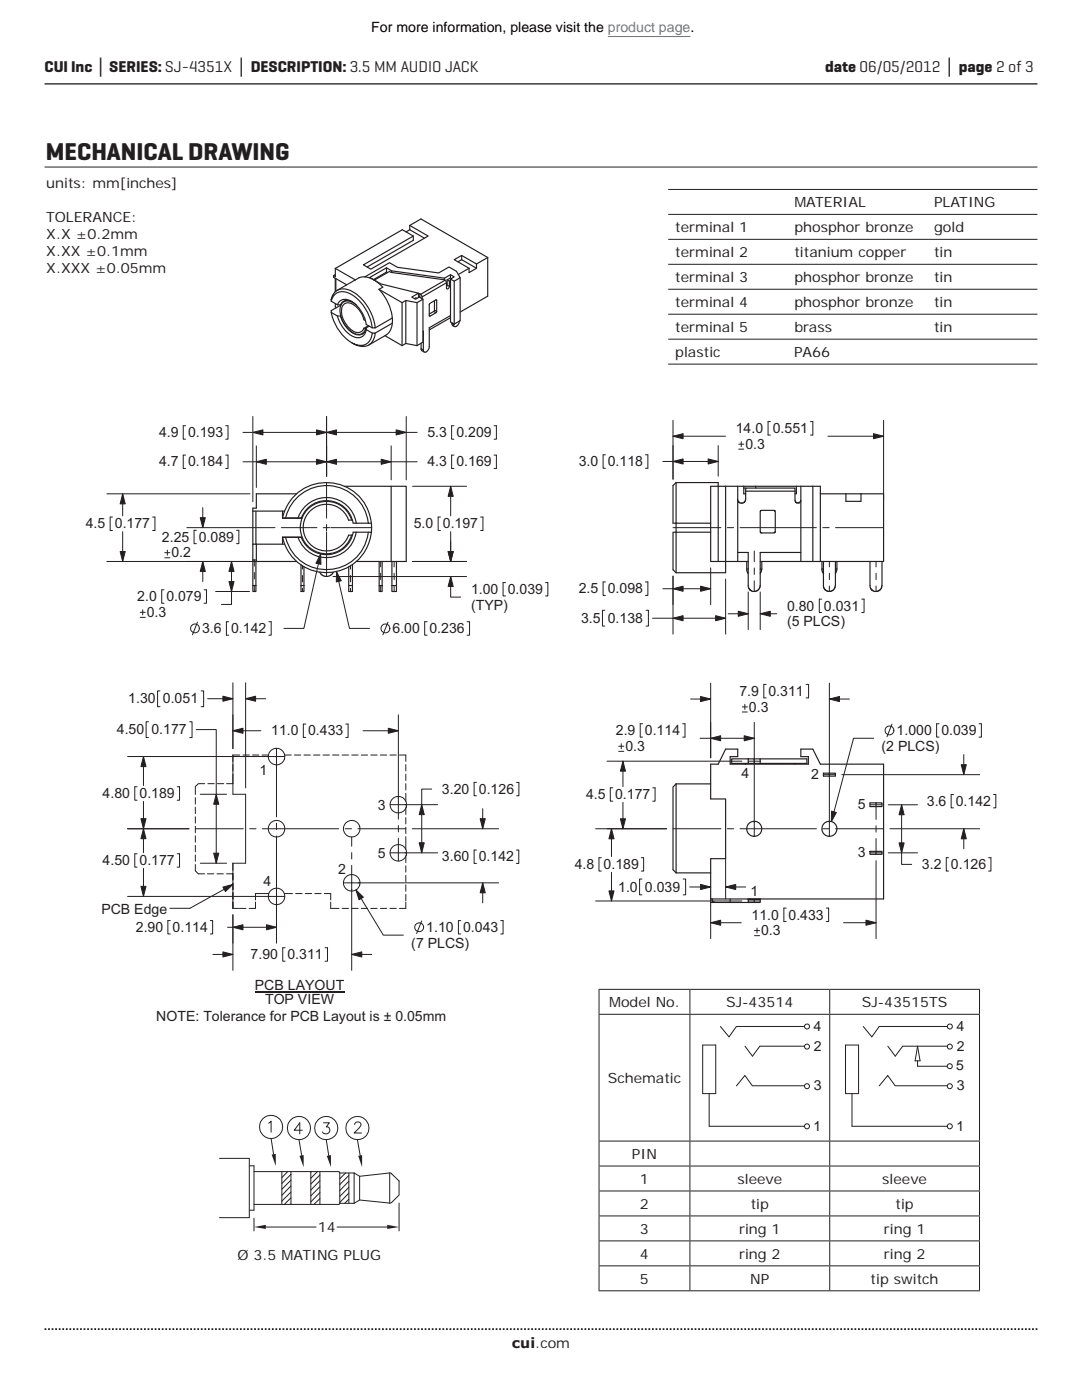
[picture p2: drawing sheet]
<svg xmlns="http://www.w3.org/2000/svg" width="216mm" height="279mm" viewBox="0 0 216 279" stroke-linecap="round" stroke-linejoin="round" font-family="sans-serif">
<path d="M8.9 265.3h198.1" fill="none" stroke="#231f20" stroke-width=".35" stroke-dasharray=".4 .4 .4 .4 .4 .4" stroke-dashoffset=".7" stroke-linecap="butt"/>
<path d="M8.9 16.7h198.1" fill="none" stroke="#231f20" stroke-width=".26"/>
<g fill="none" stroke="#231f20" stroke-width=".23">
<path d="M66.6 55v.3l2.6 1.5M66.7 58.5a3.1 3.1 0 0 1 4.2 0 10.1 10.1 0 0 1 4 6.9h-.6a9.1 9.1 0 0 0-4.8-7 2.29 2.29 0 0 0-3.4 1.7l.1-.7zM66.9 55.5v2.7M66.9 53.6l4 2.3M66.9 53.6v1.6l-.3-.2M66.9 54.8l-.3 .2M67 55.6v2.5M69 60l-.4 .2M70.9 55.9l-3.6 2M72.8 55.3a5.9 5.9 0 0 1 3.6 2l-.8 .4M72.8 55.3l-1 .1-.9 .5M72.8 55.3l4.9-2.9 1.6 .9 8.2 1.2 2.1-1.2 1.5 .8 .7 1.3-1.2 .7-.7-.4 .7-.4-.7-.5-1.2 .7-10.5-1.4-1.1-.6-3.3 1.9 .8 .4"/>
<path d="M74.6 55.9l1.4 .8 7.5 1.8-1.3 .8 .7 .4 .8-.4 .7 .4-1.2 .7-2.2-.4-.8 .4-4.6-2.7M74.7 55.9l3-1.7 .4 .2 10.7 1.5M75.6 57.7a10 10 0 0 1 2.7 5.8M77.1 54.3l-2.6 1.5M77.1 54.3l.2 .1M77.1 53.4v.9M78.2 54.1v.3M81 60v8.5l2.2 .5M81.8 45l3.6 2.1-11.4 6.6-1.5-.8 10-5.8-2.2-1.3-13.4 7.8M81.8 45.8l2.9 1.7M81.8 45l2.2-1.3 13.3 7.7M81.8 45.8l-.8 .5"/>
<path d="M81.8 45v.8M82.5 47.1v.9l-9.2 5.3M83.2 59.6l-.2-.1-.3 .1M83.5 58.5v.9M83.5 58.6l.3 .1M83.5 59.2l.3 .1M83.7 59.3h.1M83.8 58.7h.1M83.8 58.7v.6M83.9 58.7l.3 .6M84.2 59.3v.3M84.4 59.7v8.6l-1.2 .7"/>
<path d="M87 59.8l.1 .1M88.7 55.5v.4M88.8 55.9l-4.9 2.8M88.8 55.9l.3 .5M89.1 56.4v1.2a.37 .37 0 0 0 .5 0 .37 .37 0 0 0 .1-.5M89.1 56.4l-4.9 2.9M89.2 56.9l-.1 .3M89.2 55.8l.5 .3M89.2 56.9l.5 .2M89.2 55.8v1.1M89.7 56.1v1M89.9 55.7v8.6l.7 .4"/>
<path d="M89.9 56l-.2 .1M89.9 54.8v.7M90 55.6l-.2-.1-.6 .3M90.6 56.1v8.6M91.8 55.4v8.6l-1.2 .7M92.1 51.8l-.7 .4M92.1 51v.8M92.1 51.8l3 1.7M93.6 53.5v.9l1.5-.9M93.6 53.5l-2.2 1.3M95.1 52.7v.8M95.1 52.7l-3-1.7-1.5 .8 3 1.7"/>
<path d="M97.3 51.4l-2.2 1.3M97.3 51.4v7.7l-5.5 3.2M66.1 60.1l1.2 .7M66.1 62.4a9 9 0 0 0 4.6 6.3 2.38 2.38 0 0 0 3.6-2.2h.6a2.53 2.53 0 0 1-3.7 2.4l-1.1-.5M66.1 62.4l1.2 .7M66.9 60.6v.7l.2 .1M67.3 63.1h.6M67.3 63.1a5.8 5.8 0 0 0 4 4.3 1.64 1.64 0 0 0 1.8-1.6M67.3 60.8a1.77 1.77 0 0 1 3-.6 6.7 6.7 0 0 1 2.8 4.6l1.2 .6M67.9 63.1a5.3 5.3 0 0 0 3.5 3.7 1.48 1.48 0 0 0 1.7-1.4M68 63l-.1 .1M68 60.9l-1.9 1.1v.4"/>
<path d="M68.1 60.8h-.2M70.3 60.2a1.56 1.56 0 0 0-2.4 .6h-.6M71.1 60.9v-.1a1.9 1.9 0 0 0-2.9-.2 4.6 4.6 0 0 0 1.1 4.8 2.81 2.81 0 0 0 2.9 1.2l.5-.5 .2-.4M72.6 65.5l.3 .2M72.7 66.3l-.4 .3M72.9 64l-.3-.2a4.6 4.6 0 0 0-3.1-3.4 1.57 1.57 0 0 0-1.3 2.1 4.9 4.9 0 0 0 3 3.9 1.24 1.24 0 0 0 1.4-.9M73 65.6l-.1 .1M73.1 65.8l1.2 .7M73.1 65.4v.4M73.5 65l-.9 .5M73.7 65.1l-.6 .3M76.8 67l3.4 2"/>
<path d="M78.3 63.5l-3.4 1.9M78.3 63.5v1M78.3 64.5l-.2 .9a2.54 2.54 0 0 1-1.1 1.5l-3.4 2M78.3 64.5l-3.4 2M80.2 60.4v8.6M81 68.5l-.8 .5M83.2 60.4v8.6M84 69.6l.1 .3 .5 .4M84 69.6l.5 .3M84 68.5v1.1M84.4 66.1l.1 3.8M85.7 63l.1 .1"/>
<path d="M85.8 60.5l1.3-.6v2.4l-1.4 .8v-2.3zM86.5 62.2l.5 .2M86.5 62.2l-.8 .5M86.7 61.9l-.2 .3M86.7 61.9l.4 .3M86.7 60v1.9M89.9 63l-4.2 2.4v3.8a.95 .95 0 0 1-1.1 1.1l-.1-.4M89.9 63.4l-4.2 2.4M90.2 64.6l.3 .2M90.2 64.4v.2M90.2 64.6l.1 .3 .3 .3M90.5 64.6v.2"/>
<path d="M91.7 64.1h.1M91.7 64.1a.88 .88 0 0 1-1.1 1l-.1-.3M59.2 98.6h-8.1v2.8h-.6v15.5M68.8 97h9.3v15.1M78.1 97h3v15.1h-10M134.9 96.3l-.6 .6v7.5h7.5M134.9 96.3h8.4v15.8M134.9 96.3v9.9M144.8 97h2.4v15.1M144.8 97v17.3h-9.9M144.8 97h-3v15.1h7.5M147.2 97h16.5v15.1"/>
<path d="M148.4 97v1.6h.4M148.4 97.4h.4M148.8 98h9.8M148.8 98v1.6l-.2 .6-.4 .2h-.5l-.4-.3-.1-.5M148.8 98v-.6h9.8v.6M150.8 97v.4M158.6 98l.1 2.1 .3 .3h.4l.2-.2 .2-.4M158.9 97v1.6h-.3M159.8 97v15.1M162.2 97v15.1M163.7 98.6h12.6v13.5h-24.6M171.8 98.6v1.5h-3v-1.5"/>
<path d="M50.5 111.8h.6M50.5 108.6h.6M50.5 116.9h.6M50.5 116.9v1.1h.6v-1.1M50.5 102h6.3M51.1 108.6h5.7M51.1 102v6.6M51.1 108.6v3.5M56.4 102v1.4h3.9M57 103.4h2.5M59.2 112.1h-8.1v4.8M59.5 103.4a6 6 0 0 1 6.2-4.1 6 6 0 0 1 5.4 5.1"/>
<path d="M59.5 103.4h.6a5.4 5.4 0 0 1 5.6-3.5 5.4 5.4 0 0 1 4.8 4.5h3.6v1.8M60.1 116.9v1.1h.6v-1.1M60.1 116.9h.6M60.1 112.7v4.2M60.3 107.2h-3.9v1.4M60.7 113.1v3.8M63.8 114.2l.5 .6 .6 .2 1-.2 .6-.6M69.5 103.8a4.6 4.6 0 0 0-6.8-2.4 4.6 4.6 0 0 0-.8 7.2 4.6 4.6 0 0 0 7.2-.9l.5-.9h.6M69.6 103.8h.6a5.2 5.2 0 0 0-8.1-2.8 5.2 5.2 0 0 0 0 8.5 5.2 5.2 0 0 0 8.1-2.7M69.6 116.9h.7M69.6 113.1v3.8M69.6 116.9v1.1h.7v-1.1"/>
<path d="M70.3 112.7v4.2M71.1 106.2a6 6 0 0 1-5.4 5.1 6 6 0 0 1-6.2-4.1M73.5 104.4a8.4 8.4 0 0 0-7.8-7.5 8.4 8.4 0 0 0-8.7 6.5h-.6a9 9 0 0 1 9.3-7.1 9 9 0 0 1 8.4 8.1M73.5 106.2h-3a5.4 5.4 0 0 1-4.8 4.5 5.4 5.4 0 0 1-5.6-3.4h-3.7a9 9 0 0 0 9.3 7 9 9 0 0 0 8.4-8.1h-.6a8.4 8.4 0 0 1-7.8 7.5 8.4 8.4 0 0 1-8.7-6.4M75.7 112.1v4.8M76.3 112.1v4.8h-.6v1.1h.6v-1.1M78.2 116.9h.9M78.2 112.1v4.8M78.2 116.9v1.1h.9v-1.1M79.1 112.1v4.8M134.9 106.2h6.9M134.9 106.2v8.1"/>
<path d="M134.9 106.2h-.6v7.5l.6 .6M147.2 110.3h2.1v6.8l.4 .7 .6 .2 .8-.1 .3-.3 .3-.5v-6.8h8.1M149 113.6l.3 .8M149 112.1v1.5M149 113.6h.3M151.7 113.6h.3M152 113.6l-.3 .8M152 112.1v1.5M152 106.4h2.4l.3-.2v-4.1l-.2-.2h-2.6l-.2 .1v4.2l.3 .2M164 113.6l.3 .8M164 112.1v1.5M164 113.6h.3"/>
<path d="M164.3 112.1l.1 5.3 .5 .5 .8 .1 .7-.3 .3-.8M166.7 112.1v4.8M167 113.6l-.3 .8M167 112.1v1.5h-.3M173.6 112.1v5l.3 .5 .7 .4 .8-.1 .3-.3 .3-.5v-5M134.9 156.4h6.9M134.9 156.4v17.8M134.9 156.4l-.6 .7v16.5l.6 .6M144.8 149.5h2.4v1.5h-1.5v1.5h15.6v-1.5h-1.5v-1.5h2.4l1.5 3h12.6v26.9h-34.5v-8h3v-12h-3v-6.9h1.5zM148.8 152.4l-.1 .1M149.3 151.4h1.2v1h-1.2zM149.3 151.4h-3.3v1h3.3"/>
<path d="M150.5 151.4h1.2v1h-1.2M151.7 151.4h9.3v1h-9.3M158.6 152.4l-.1 .1M165.5 154.3h1.2v.6h-1.2M165.5 154.3v.6M165.5 154.3h-1.2v.6h1.2M134.9 174.2h6.9M141.8 179.4v.7h7.5M142.1 179.4l.1 .5 .5 .2M145.7 179.4v.7M149.3 179.5h1.2v.6h-1.2zM149.3 179.5v-.1h2.4v.1"/>
<path d="M150.5 179.5h1.2v.6h-1.2M173.6 169.9h1.2v.6h-1.2zM174.8 160.2h-1.2v.8h1.2M174.8 169.9h1.2v.6h-1.2M174.8 160.2h1.2v.8h-1.2M174.8 160.2v.8"/>
<circle cx="150.5" cy="165.4" r="1.5"/>
<circle cx="165.5" cy="165.4" r="1.5"/>
</g>
<g fill="none" stroke="#231f20" stroke-width=".2">
<path d="M31.9 137.9h-.5v3.1h.5M40.1 137.9h.5v3.1h-.5M41.4 139.4h5.1M46.5 136.3v13.1M49 136.3v20.9M49 139.4h4M25.5 151h28.4M27.4 157h-.5v2.7h.5M28.6 151v5.8M28.6 159.9v10.3M29.6 144h-.4v3.2h.4M35.4 157h.4v2.7h-.4"/>
<path d="M37.9 144h.4v3.2h-.4M39 159.2v1.3M39.1 145.6h4v26.7M40 158.5h5.2M40.8 156.4h-1.2l-.6 .6v1.6M41.5 156.4h1.2M43.4 156.4h1.3M45.2 156.4h1.3M46.5 145.8h5.6M47.8 150.7h-1.3v7.8h2.5v13.8h-2.5v9h1.2M48.5 150.7h1.3M50.4 150.7h1.3"/>
<path d="M52.3 150.7h1.3M55.2 152.6v10.4M56.8 150.7h1.3M58.7 150.7h1.3M60.7 150.7h1.2M61 144.5h-.5v2.7h.5M62.6 150.7h1.2M64.5 150.7h1.2M66.4 150.7h1.2M68.3 150.7h1.2M69 144.5h.5v2.7h-.5M70.2 150.7h1.2"/>
<path d="M72.1 150.7h1.3M72.4 145.8h7.1M74 150.7h1.3M75.9 150.7h1.3M77.8 150.7h1.3M79.5 142.7v16.6M79.7 150.7h1.3v1.3M81 152.6v1.3M81 154.5v1.3M81 156.4v1.3M81 158.3v1.6M86.1 157.5h-2v12.7"/>
<path d="M95.1 156.1h-.5v2.7h.5M103.1 156.1h.4v2.7h-.4M25.5 165.4h12.2M25.5 178.9h28.4M27.4 170.4h-.5v2.7h.5M28.6 173.3v5.6M35.4 170.4h.4v2.7h-.4M39 165.4h9.5M39 161.1v1.3M39 163v1.3M39 164.9v1.3M39 166.8v1.3"/>
<path d="M39 168.7v1.3M39 170.6v1.3M39 172.5v1.3l.6 .6h1.2M40 172.3h5.2M41.4 174.4h1.3M43.3 174.4h1.3M45.2 174.4h1.3M49.8 165.4h1.3M52.3 178.3h-1.3v1.3M52.4 165.4h15.2M52.4 178.3h1.2M55.2 164.3v1.3"/>
<path d="M55.2 166.8v10.4M56.7 178.3h1.7M59 178.3h1.3M60.9 178.3h1.3M62.8 178.3h1.3M64.7 178.3h1.3v1.3M68.9 165.4h1.2M70.2 177.5v16.2M70.2 167v1.9M70.2 170.2v1.2M70.2 172.7v1.8M71 177.6l5.5 9h4"/>
<path d="M71.4 165.4h9.6M71.4 176.2h28.1M79.5 162.2v1.3M79.5 164.8v1.2M79.5 167.3v1.2M80.8 170.2h6.5M80.8 160.6h6.5M81 161.3v1.2M81 163.2v1.2M81 165.1v1.2M81 167v2.5M81 170.9v1.2"/>
<path d="M81 172.8v1.3M81 174.7v1.3M81 176.6v1.3M81 178.5v1.3M82.2 165.4h17.3M95.1 169.7h-.5v2.6h.5M96.3 161.4v4M96.3 176.2v4M103 169.7h.5v2.6h-.5M34 183.7h-.5v2.7h.5M42 183.7h.4v2.7h-.4M42.5 190.5h4"/>
<path d="M45.4 185.1h9.8M46.5 182.6v11.1M47.8 181.3h1.3M51 180v1.3h-1.3M55.2 180.2v8M56.9 189.1h-.5v2.7h.5M64.9 189.1h.5v2.7h-.5M66 180v1.3h1.6M68.3 181.3h1.2M70.2 190.5h4M70.2 181.3h1.2M72.1 181.3h1.3"/>
<path d="M74 181.3h1.3M75.9 181.3h1.3M77.8 181.3h1.3M81 180v1.3h-1.3M84.1 183.8l-1 2.5M91.9 183.7h-.4v2.7h.4M99.9 183.7h.5v2.7h-.5"/>
<circle cx="55.2" cy="151" r="1.65"/>
<circle cx="55.2" cy="178.9" r="1.65"/>
<circle cx="55.2" cy="165.4" r="1.65"/>
<circle cx="70.2" cy="176.2" r="1.66"/>
<circle cx="70.2" cy="165.4" r="1.65"/>
<circle cx="79.5" cy="160.6" r="1.65"/>
<circle cx="79.5" cy="170.2" r="1.65"/>
<circle cx="83.6" cy="185.1" r=".89"/>
</g>
<path d="M42.6 170.3h1.1l-.6 2z" fill="#231f20"/>
<path d="M42.6 170.3h1.1l-.6 2z" fill="none" stroke="#231f20" stroke-width=".2"/>
<path d="M43.1 158.5l.6 2h-1.1z" fill="#231f20"/>
<path d="M43.1 158.5l.6 2h-1.1z" fill="none" stroke="#231f20" stroke-width=".2"/>
<path d="M44.5 138.9l2 .5-2 .6z" fill="#231f20"/>
<path d="M44.5 138.9l2 .5-2 .6z" fill="none" stroke="#231f20" stroke-width=".2"/>
<path d="M49 139.4l2-.5v1.1z" fill="#231f20"/>
<path d="M49 139.4l2-.5v1.1z" fill="none" stroke="#231f20" stroke-width=".2"/>
<path d="M53.2 184.6l2 .5-2 .5z" fill="#231f20"/>
<path d="M53.2 184.6l2 .5-2 .5z" fill="none" stroke="#231f20" stroke-width=".2"/>
<path d="M46.5 185.1l2-.5v1z" fill="#231f20"/>
<path d="M46.5 185.1l2-.5v1z" fill="none" stroke="#231f20" stroke-width=".2"/>
<path d="M70.2 190.5l2-.5v1z" fill="#231f20"/>
<path d="M70.2 190.5l2-.5v1z" fill="none" stroke="#231f20" stroke-width=".2"/>
<path d="M44.5 190l2 .5-2 .5z" fill="#231f20"/>
<path d="M44.5 190l2 .5-2 .5z" fill="none" stroke="#231f20" stroke-width=".2"/>
<path d="M77.5 145.3l2 .5-2 .5z" fill="#231f20"/>
<path d="M77.5 145.3l2 .5-2 .5z" fill="none" stroke="#231f20" stroke-width=".2"/>
<path d="M46.5 145.8l2-.5v1z" fill="#231f20"/>
<path d="M46.5 145.8l2-.5v1z" fill="none" stroke="#231f20" stroke-width=".2"/>
<path d="M83.6 168.2h1.1l-.6 2z" fill="#231f20"/>
<path d="M83.6 168.2h1.1l-.6 2z" fill="none" stroke="#231f20" stroke-width=".2"/>
<path d="M84.1 160.6l.6 2h-1.1z" fill="#231f20"/>
<path d="M84.1 160.6l.6 2h-1.1z" fill="none" stroke="#231f20" stroke-width=".2"/>
<path d="M96.3 176.2l.5 2h-1z" fill="#231f20"/>
<path d="M96.3 176.2l.5 2h-1z" fill="none" stroke="#231f20" stroke-width=".2"/>
<path d="M95.8 163.4h1l-.5 2z" fill="#231f20"/>
<path d="M95.8 163.4h1l-.5 2z" fill="none" stroke="#231f20" stroke-width=".2"/>
<path d="M28.6 151l.5 2h-1z" fill="#231f20"/>
<path d="M28.6 151l.5 2h-1z" fill="none" stroke="#231f20" stroke-width=".2"/>
<path d="M28.1 163.4h1l-.5 2z" fill="#231f20"/>
<path d="M28.1 163.4h1l-.5 2z" fill="none" stroke="#231f20" stroke-width=".2"/>
<path d="M28.1 176.9h1l-.5 2z" fill="#231f20"/>
<path d="M28.1 176.9h1l-.5 2z" fill="none" stroke="#231f20" stroke-width=".2"/>
<path d="M28.6 165.4l.5 2h-1z" fill="#231f20"/>
<path d="M28.6 165.4l.5 2h-1z" fill="none" stroke="#231f20" stroke-width=".2"/>
<path d="M71 177.6l1.5 1.4-.9 .6z" fill="#231f20"/>
<g fill="none" stroke="#231f20" stroke-width=".2">
<path d="M121.1 151.9h26.9M122.3 157.2h-.5v2.7h.5M124.3 151.9v5.1M130.2 157.2h.5v2.7h-.5M149.3 151.9h2.4M164.3 154.6h2.4M168 154.6h27.5M190.3 158.6h-.5v2.6h.5M192.3 150.6v4M198.2 158.6h.5v2.6h-.5M71 177.6l1.5 1.4-.9 .6zM118.8 165.4h14.2"/>
<path d="M118.8 179.8h29.2M120 171.2h-.5v2.6h.5M122 165.4v5.5M122 174.1v5.7M124.3 160.1v5.3M128 171.2h.4v2.6h-.4M134.3 165.4h9.6M144.8 171.4v8M145.1 165.4h1.3M147.7 165.4h15.2M149.3 179.8h2.4M150.5 163.9v3"/>
<path d="M164.2 165.4h1.2M165.5 163.9v3M166.7 165.4h9.6M173.6 170.2h2.4M173.6 160.6h2.4M174.8 161v2.5M174.8 164.8v1.3M174.8 167.3v2.6M177.3 170.2h5.8M177.3 160.6h5.8M177.6 165.4h17.9M179.9 160.6v11.9h2"/>
<path d="M189.3 171.2h-.5v2.6h.5M192.3 165.4v4M197.3 171.2h.4v2.6h-.4"/>
</g>
<path d="M179.9 160.6l.5 2h-1z" fill="#231f20"/>
<path d="M179.9 160.6l.5 2h-1z" fill="none" stroke="#231f20" stroke-width=".2"/>
<path d="M179.4 168.2h1l-.5 2z" fill="#231f20"/>
<path d="M179.4 168.2h1l-.5 2z" fill="none" stroke="#231f20" stroke-width=".2"/>
<path d="M192.3 165.4l.5 2h-1z" fill="#231f20"/>
<path d="M192.3 165.4l.5 2h-1z" fill="none" stroke="#231f20" stroke-width=".2"/>
<path d="M191.8 152.6h1l-.5 2z" fill="#231f20"/>
<path d="M191.8 152.6h1l-.5 2z" fill="none" stroke="#231f20" stroke-width=".2"/>
<path d="M123.8 163.4h1l-.5 2z" fill="#231f20"/>
<path d="M123.8 163.4h1l-.5 2z" fill="none" stroke="#231f20" stroke-width=".2"/>
<path d="M124.3 151.9l.5 2h-1z" fill="#231f20"/>
<path d="M124.3 151.9l.5 2h-1z" fill="none" stroke="#231f20" stroke-width=".2"/>
<path d="M122 165.4l.5 2h-1z" fill="#231f20"/>
<path d="M122 165.4l.5 2h-1z" fill="none" stroke="#231f20" stroke-width=".2"/>
<path d="M121.5 177.8h1l-.5 2z" fill="#231f20"/>
<g fill="none" stroke="#231f20" stroke-width=".2">
<path d="M37 85h-.4v2.7h.4M37 90.8h-.4v2.7h.4M45 85h.5v2.7h-.5M45 90.8h.5v2.7h-.5M48.5 86.3h34.7M48.5 92.2h34.7M50.5 83.1v17M51.1 89v8.3M65.2 83.1v11.9M65.2 96.3v7.1M78.1 89v6.8M81.1 83.1v12.7"/>
<path d="M90.6 90.8h-.5v2.7h.5M90.6 85h-.5v2.7h.5M98.6 90.8h.4v2.7h-.4M98.6 85h.4v2.7h-.4M32.9 111.3h1M32.9 110.3h1M33.4 109.8v1M37.3 105.3h17.6M37.3 112.1h12.5M39.2 105.8h-.5v2.7h.5M40.5 101.3v4M40.5 112.1v4"/>
<path d="M47.2 105.8h.5v2.7h-.5M50.7 111.7v1.3M50.7 114.3v1.2M50.7 116.8v1.2M56.1 105.3h7.1M60.4 112.9v.7M60.4 114.8v1.3M60.4 117.4v.6M64.5 105.3h1.3M65.2 104.7v1.2M65.2 106.2v8.9M66 105.3h8.2"/>
<path d="M66.4 115.1h26.7M69.9 112.9v.7M69.9 114.8v1.3M69.9 117.4v.6M76 112.1v1M76 114.4v1.3M76 116.9v1.1M78.6 112.1v1M78.6 114.4v1.3M78.6 116.9v1.1M82.3 112.1h10.8M89.9 115.1v4.1h2"/>
<path d="M89.9 108.1v4M100.9 116.3h-.5v2.6h.5M108.8 116.3h.5v2.6h-.5M134.3 105.3h9.6M145.1 105.3h1.3M147.7 105.3h15.2M150.5 110v2.1M150.5 113.4v1.2M150.5 115.9v2.1M164.2 105.3h1.2M165.5 112.1v1M165.5 114.4v1.3"/>
<path d="M165.5 116.9v1.1M166.7 105.3h9.6M174.8 112.1v1M174.8 114.4v1.3M174.8 116.9v1.1M121.5 177.8h1l-.5 2z"/>
</g>
<path d="M40.5 112.1l.5 1.9h-1z" fill="#231f20"/>
<path d="M40.5 112.1l.5 1.9h-1z" fill="none" stroke="#231f20" stroke-width=".2"/>
<path d="M40 103.3h1l-.5 2z" fill="#231f20"/>
<path d="M40 103.3h1l-.5 2z" fill="none" stroke="#231f20" stroke-width=".2"/>
<path d="M50.5 86.3l2-.5v1z" fill="#231f20"/>
<path d="M50.5 86.3l2-.5v1z" fill="none" stroke="#231f20" stroke-width=".2"/>
<path d="M63.2 85.8l2 .5-2 .5z" fill="#231f20"/>
<path d="M63.2 85.8l2 .5-2 .5z" fill="none" stroke="#231f20" stroke-width=".2"/>
<path d="M51.1 92.2l2-.5v1z" fill="#231f20"/>
<path d="M51.1 92.2l2-.5v1z" fill="none" stroke="#231f20" stroke-width=".2"/>
<path d="M63.2 91.7l2 .5-2 .5z" fill="#231f20"/>
<path d="M63.2 91.7l2 .5-2 .5z" fill="none" stroke="#231f20" stroke-width=".2"/>
<path d="M65.2 92.2l2-.5v1z" fill="#231f20"/>
<path d="M65.2 92.2l2-.5v1z" fill="none" stroke="#231f20" stroke-width=".2"/>
<path d="M76.1 91.7l2 .5-2 .5z" fill="#231f20"/>
<path d="M76.1 91.7l2 .5-2 .5z" fill="none" stroke="#231f20" stroke-width=".2"/>
<path d="M79 85.8l2.1 .5-2.1 .5z" fill="#231f20"/>
<path d="M79 85.8l2.1 .5-2.1 .5z" fill="none" stroke="#231f20" stroke-width=".2"/>
<path d="M65.2 86.3l2-.5v1z" fill="#231f20"/>
<path d="M65.2 86.3l2-.5v1z" fill="none" stroke="#231f20" stroke-width=".2"/>
<path d="M89.9 115.1l.5 2h-1z" fill="#231f20"/>
<path d="M89.9 115.1l.5 2h-1z" fill="none" stroke="#231f20" stroke-width=".2"/>
<path d="M89.4 110.1h1l-.5 2z" fill="#231f20"/>
<g fill="none" stroke="#231f20" stroke-width=".2">
<path d="M89.4 110.1h1l-.5 2zM137.8 139.5h4M141.8 136.3v14.9M152.9 136.6h-.5v2.7h.5M160.9 136.6h.4v2.7h-.4M165.5 139.5h4M165.5 136.3v27.8M123.5 149.9h1M123.5 148.9h1M124 148.4v1M128.2 144.4h-.4v2.7h.4M136.2 144.4h.5v2.7h-.5"/>
<path d="M139.7 147.3h10.8M148.1 142.1h1M148.1 141.1h1M148.6 140.6v1M150.5 144.2v19.9M174.3 147.3h-4l-4.4 16.7M178 144.5l-1 2.5M187.4 144.4h-.5v2.7h.5M195.4 144.4h.4v2.7h-.4M128.1 175.4h-.5v3.2h.5M136.3 175.4h.5v3.2h-.5M137.6 177h4.2"/>
<path d="M144.8 177h4M174.8 171.8v15.5M141.8 180.2v7.1M141.8 184.1h6.1M150.5 186.7h1.1M150.5 185.7h1.1M151.1 185.2v1M156.9 181.2h-.5v2.7h.5M164.9 181.2h.4v2.7h-.4M168.3 184.1h6.5"/>
<circle cx="177.5" cy="145.8" r=".88"/>
</g>
<path d="M144.8 177l2-.5v1z" fill="#231f20"/>
<path d="M144.8 177l2-.5v1z" fill="none" stroke="#231f20" stroke-width=".2"/>
<path d="M139.8 176.5l2 .5-2 .5z" fill="#231f20"/>
<path d="M139.8 176.5l2 .5-2 .5z" fill="none" stroke="#231f20" stroke-width=".2"/>
<path d="M172.8 183.6l2 .5-2 .6z" fill="#231f20"/>
<path d="M172.8 183.6l2 .5-2 .6z" fill="none" stroke="#231f20" stroke-width=".2"/>
<path d="M139.8 139l2 .5-2 .5z" fill="#231f20"/>
<path d="M139.8 139l2 .5-2 .5z" fill="none" stroke="#231f20" stroke-width=".2"/>
<path d="M148.5 146.8l2 .5-2 .5z" fill="#231f20"/>
<path d="M148.5 146.8l2 .5-2 .5z" fill="none" stroke="#231f20" stroke-width=".2"/>
<path d="M141.8 147.3l2-.5v1z" fill="#231f20"/>
<path d="M141.8 147.3l2-.5v1z" fill="none" stroke="#231f20" stroke-width=".2"/>
<path d="M165.5 139.5l2-.5v1z" fill="#231f20"/>
<path d="M165.5 139.5l2-.5v1z" fill="none" stroke="#231f20" stroke-width=".2"/>
<path d="M141.8 184.1l2-.5v1.1z" fill="#231f20"/>
<path d="M141.8 184.1l2-.5v1.1z" fill="none" stroke="#231f20" stroke-width=".2"/>
<path d="M165.9 161.9l1 .3-1 1.8z" fill="#231f20"/>
<g fill="none" stroke="#231f20" stroke-width=".2">
<path d="M120.8 90.8h-.5v2.7h.5M128.8 90.8h.5v2.7h-.5M132.3 92.1h11M134.3 83.9v11.7M134.3 87.1h10.5M143.3 88.9v6.1M147.4 89.6h1M147.4 88.6h1M147.9 88.1v1M153.7 84.1h-.4v2.7h.4M161.7 84.1h.5v2.7h-.5M165.2 87.1h11.1"/>
<path d="M176.3 83.9v15.9M120.8 116.1h-.5v2.7h.5M128.8 116.1h.5v2.7h-.5M132.3 117.5h9.5M134.3 115v11.6M141.8 113.3v7.4M144.8 115.6v11M149.3 118.1v7.6M151.7 118.1v7.6M163.9 119.6h-.4v2.6h.4M171.9 119.6h.5v2.6h-.5M120.7 121.8h-.5v3.1h.5"/>
<path d="M128.9 121.8h.5v3.1h-.5M130.2 123.4h14.6M145.3 122.5h4M151.7 122.5h3.3M165.9 161.9l1 .3-1 1.8z"/>
</g>
<path d="M134.3 92.1l2-.5v1z" fill="#231f20"/>
<path d="M134.3 92.1l2-.5v1z" fill="none" stroke="#231f20" stroke-width=".2"/>
<path d="M141.3 91.6l2 .5-2 .5z" fill="#231f20"/>
<path d="M141.3 91.6l2 .5-2 .5z" fill="none" stroke="#231f20" stroke-width=".2"/>
<path d="M142.8 122.9l2 .5-2 .5z" fill="#231f20"/>
<path d="M142.8 122.9l2 .5-2 .5z" fill="none" stroke="#231f20" stroke-width=".2"/>
<path d="M134.3 123.4l2-.5v1z" fill="#231f20"/>
<path d="M134.3 123.4l2-.5v1z" fill="none" stroke="#231f20" stroke-width=".2"/>
<path d="M151.7 122.5l2-.5v1z" fill="#231f20"/>
<path d="M151.7 122.5l2-.5v1z" fill="none" stroke="#231f20" stroke-width=".2"/>
<path d="M147.3 122l2 .5-2 .5z" fill="#231f20"/>
<path d="M147.3 122l2 .5-2 .5z" fill="none" stroke="#231f20" stroke-width=".2"/>
<path d="M174.3 86.5l2 .6-2 .5z" fill="#231f20"/>
<path d="M174.3 86.5l2 .6-2 .5z" fill="none" stroke="#231f20" stroke-width=".2"/>
<path d="M134.3 87.1l2-.6v1.1z" fill="#231f20"/>
<path d="M134.3 87.1l2-.6v1.1z" fill="none" stroke="#231f20" stroke-width=".2"/>
<path d="M134.3 117.5l2-.5v1z" fill="#231f20"/>
<path d="M134.3 117.5l2-.5v1z" fill="none" stroke="#231f20" stroke-width=".2"/>
<path d="M139.8 117l2 .5-2 .5z" fill="#231f20"/>
<g fill="none" stroke="#231f20" stroke-width=".2">
<path d="M21.3 98.6h28.6M24.5 98.6v4.4M82.3 97h10.8M89.9 97v6M21.3 112.1h29.7M22.4 103.2h-.4v2.7h.4M24.5 106.1v6M30.4 103.2h.5v2.7h-.5M32.7 117.7h-.4v2.7h.4M40.7 117.7h.5v2.7h-.5M43 118h6.8M46.2 112.1v8.5h-2"/>
<path d="M64 110.6l-3.4 14.8h-3.9M67.2 114.1l2.5 11.3h4M82.3 112.1h10.8M87.9 103.2h-.5v2.7h.5M89.9 106.1v6M95.9 103.2h.5v2.7h-.5M139.8 117l2 .5-2 .5zM28 123.2h1M28 122.2h1M28.5 121.7v1M39.4 124.2l-1 2.5M45.6 124.1h-.4v2.7h.4"/>
<path d="M53.6 124.1h.5v2.7h-.5M77.4 124.2l-1 2.5M85.2 124.1h-.5v2.7h.5M93.2 124.1h.5v2.7h-.5"/>
<circle cx="38.9" cy="125.4" r=".88"/>
<circle cx="76.9" cy="125.4" r=".89"/>
</g>
<path d="M64 110.6v2l-1-.2z" fill="#231f20"/>
<path d="M64 110.6v2l-1-.2z" fill="none" stroke="#231f20" stroke-width=".2"/>
<path d="M67.2 114.1l.9 1.8-1 .2z" fill="#231f20"/>
<path d="M67.2 114.1l.9 1.8-1 .2z" fill="none" stroke="#231f20" stroke-width=".2"/>
<path d="M89.9 97l.5 2.1h-1z" fill="#231f20"/>
<path d="M89.9 97l.5 2.1h-1z" fill="none" stroke="#231f20" stroke-width=".2"/>
<path d="M89.4 110.1h1l-.5 2z" fill="#231f20"/>
<path d="M89.4 110.1h1l-.5 2z" fill="none" stroke="#231f20" stroke-width=".2"/>
<path d="M24 110.1h1l-.5 2z" fill="#231f20"/>
<path d="M24 110.1h1l-.5 2z" fill="none" stroke="#231f20" stroke-width=".2"/>
<path d="M24.5 98.6l.5 2h-1z" fill="#231f20"/>
<path d="M24.5 98.6l.5 2h-1z" fill="none" stroke="#231f20" stroke-width=".2"/>
<path d="M46.2 112.1l.5 1.9h-1z" fill="#231f20"/>
<path d="M46.2 112.1l.5 1.9h-1z" fill="none" stroke="#231f20" stroke-width=".2"/>
<path d="M45.7 116.1h1l-.5 1.9z" fill="#231f20"/>
<path d="M45.7 116.1h1l-.5 1.9zM53.5 151h3.3M55.2 149.3v3.3M79.5 158.9v3.3M46.5 176.5l-8.6 4.8h-4M55.2 177.2v3.3M56.8 178.9h-3.3M68.5 176.2h3.3M70.2 174.5v3.3M77.8 160.6h3.3M77.8 170.2h3.3M79.5 168.5v3.3" fill="none" stroke="#231f20" stroke-width=".2"/>
<path d="M50.9 198.1h17.8" fill="none" stroke="#231f20" stroke-width=".21"/>
<path d="M44.5 177l2-.5-1.5 1.4z" fill="#231f20"/>
<g fill="none" stroke="#231f20" stroke-width=".2">
<path d="M8.9 33.3h198.1M133.3 37.8h73.7M133.3 42.8h73.7M133.3 47.8h73.7M133.3 52.7h73.7M133.3 57.7h73.7M133.3 62.7h73.7M133.3 67.7h73.7M133.3 72.7h73.7M44.5 177l2-.5-1.5 1.4zM119.4 197.4h76.1M119.5 197.5v4.8"/>
<path d="M137.7 197.5v4.8M165.6 197.5v4.8M195.5 197.5v4.8M119.4 202.4h76.1M119.5 202.5v25.1M137.7 202.5v25.1M165.6 202.5v25.1M195.5 202.5v25.1M60.3 225.6h-1.6l1.1-1.5v2.2M119.4 227.7h76.1M119.4 232.7h76.1M119.4 237.7h76.1"/>
<path d="M119.5 227.8v4.8M119.5 232.8v4.8M119.5 237.8v4.8M137.7 227.8v4.8M137.7 232.8v4.8M137.7 237.8v4.8M165.6 227.8v4.8M165.6 232.8v4.8M165.6 237.8v4.8M195.5 227.8v4.8M195.5 232.8v4.8M195.5 237.8v4.8"/>
<path d="M119.4 257.6h76.1M119.4 242.7h76.1M119.4 247.6h76.1M119.4 252.6h76.1M119.5 242.8v4.8M119.5 247.7v4.8M119.5 252.7v4.8M137.7 242.8v4.8M137.7 247.7v4.8M137.7 252.7v4.8M165.6 242.8v4.8M165.6 247.7v4.8"/>
<path d="M165.6 252.7v4.8M195.5 242.8v4.8M195.5 247.7v4.8M195.5 252.7v4.8"/>
<circle cx="59.6" cy="225.1" r="2.32"/>
<circle cx="71.3" cy="225.1" r="2.31"/>
</g>
<path d="M54.2 230.4l.8-.1v2.4z" fill="#231f20"/>
<g fill="none" stroke="#231f20" stroke-width=".2">
<path d="M53.6 224.1l.5-.4v2.2M54.1 227.2l.5 3.2"/>
<circle cx="54.1" cy="224.9" r="2.31"/>
</g>
<path d="M59.8 230.7l.8-.2v2.4z" fill="#231f20"/>
<path d="M59.7 227.4l.5 3.2" fill="none" stroke="#231f20" stroke-width=".2"/>
<path d="M65.2 230.7l.8-.2v2.4z" fill="#231f20"/>
<g fill="none" stroke="#231f20" stroke-width=".2">
<path d="M64.6 224.1h1.1l-.6 .8a.74 .74 0 0 1 .7 1 .74 .74 0 0 1-1.2 .3l-.3-.3M65.1 227.4l.5 3.2"/>
<circle cx="65.1" cy="225.1" r="2.32"/>
</g>
<path d="M71.5 230.7l.8-.2v2.4z" fill="#231f20"/>
<path d="M70.8 224.4a.66 .66 0 0 1 .6-.5 .66 .66 0 0 1 .6 .4l-.3 .8-1 1h1.4M71.3 227.4l.6 3.2M50.7 243.1v2.6M53 244.9h10.1M67.2 244.9h10.1M79.6 240.1v5.6" fill="none" stroke="#231f20" stroke-width=".2"/>
<g fill="#231f20">
<path d="M50.7 244.9l2.3-.5v.9z"/>
<path d="M77.3 244.4l2.3 .5-2.3 .4z"/>
</g>
<g fill="none" stroke="#231f20" stroke-width=".2">
<path d="M140.2 208.6h2.6v9.7h-2.6zM141.5 218.3v6.5h19M143.7 204.9l1.8 2 1.4-2h13.6M148.7 208.8l1.4 2 1.5-2h8.9M160.5 216.7h-10.4l-1.5-2.1-1.7 2.1M168.7 208.6h2.6v9.7h-2.6zM170 218.3v6.5h19M172.2 204.9l1.8 2 1.4-2h13.6M177.2 208.8l1.4 2 1.5-2h8.9M183.1 208.8l.5 2.9h-1zM183.1 211.7v1.1h5.9M189 216.7h-10.4l-1.5-2.1-1.7 2.1"/>
<path d="M43.8 231.2h5.9v11.8h-5.9M49.7 232.7h1v8.8h-1M50.7 233.8h16.8l.2 .1 .1 .2h2.9M56.2 233.8v6.6M57.4 233.8l-1.2 1.2M58.1 234.4l-1.9 1.8M58.1 235.5l-1.9 1.8M58.1 236.7l-1.9 1.9M58.1 237.9l-1.9 1.8M58.1 239l-1.4 1.4M58.1 233.8v6.6M62 233.8v6.6"/>
<path d="M62.1 233.8l-.1 .1M63.3 233.8l-1.3 1.3M63.8 233.8v6.6M63.8 234.5l-1.8 1.8M63.8 235.6l-1.8 1.9M63.8 236.8l-1.8 1.9M63.8 238l-1.8 1.9M63.8 239.2l-1.2 1.2M67.8 234.1v6M69 234.1l-1.2 1.2M69.6 234.1v6M69.6 239.3l-.8 .8"/>
<path d="M69.6 238.1l-1.8 1.9M69.6 237l-1.8 1.8M69.6 235.7l-1.8 1.9M69.6 234.6l-1.8 1.8M70.7 234.1v6M70.7 234.1l1.1 .7 6.2-.7 1.6 1.6v2.8l-1.6 1.6-6.2-.6-1.1 .6M71.8 234.8v4.7M77.8 234.1v6M58.1 240.3l-.2 .1M67.8 240.1h2.9M67.8 240.1l-.3 .3h-16.8"/>
<circle cx="161" cy="216.8" r=".51"/>
<circle cx="161" cy="208.9" r=".5"/>
<circle cx="161" cy="204.9" r=".5"/>
<circle cx="189.5" cy="212.8" r=".5"/>
<circle cx="189.5" cy="216.8" r=".51"/>
<circle cx="189.5" cy="208.9" r=".5"/>
<circle cx="189.5" cy="204.9" r=".5"/>
<circle cx="161" cy="224.8" r=".51"/>
<circle cx="189.5" cy="224.8" r=".51"/>
</g>
<path d="M121.3 7.3h16.5" fill="none" stroke="#4582a4" stroke-width=".2"/>
<text font-size="4.9" fill="#231f20" x="9.1" y="31.9">MECHANICAL DRAWING</text>
<g font-size="3.2" fill="#231f20">
<text x="8.9" y="14.3">CUI Inc │ SERIES: SJ-4351X │ DESCRIPTION: 3.5 MM AUDIO JACK</text>
<text x="164.6" y="14.3">date 06/05/2012 │ page 2 of 3</text>
</g>
<text font-size="2.8" x="74.1" y="6.4">For more information, please visit the product page.</text>
<g font-size="2.8" fill="#231f20">
<text x="9.2" y="37.5">units: mm[inches]</text>
<text x="158.5" y="41.4">MATERIAL</text>
<text x="186.4" y="41.4">PLATING</text>
<text x="9.2" y="44.2">TOLERANCE:</text>
<text x="9.2" y="47.6">X.X ±0.2mm</text>
<text x="134.7" y="46.4">terminal 1</text>
<text x="158.5" y="46.4">phosphor bronze</text>
<text x="186.4" y="46.4">gold</text>
<text x="9.2" y="51">X.XX ±0.1mm</text>
<text x="134.7" y="51.3">terminal 2</text>
<text x="158.5" y="51.3">titanium copper</text>
<text x="186.4" y="51.3">tin</text>
<text x="9.2" y="54.4">X.XXX ±0.05mm</text>
<text x="134.7" y="56.3">terminal 3</text>
<text x="158.5" y="56.3">phosphor bronze</text>
<text x="186.4" y="56.3">tin</text>
<text x="134.7" y="61.3">terminal 4</text>
<text x="158.5" y="61.3">phosphor bronze</text>
<text x="186.4" y="61.3">tin</text>
<text x="134.7" y="66.3">terminal 5</text>
<text x="134.7" y="71.3">plastic</text>
<text x="158.5" y="71.3">PA66</text>
<text x="158.5" y="66.3">brass</text>
<text x="186.4" y="66.3">tin</text>
<text x="31.7" y="87.2">4.9 0.193</text>
<text x="85.3" y="87.2">5.3</text>
<text x="91.1" y="87.2">0.209</text>
<text x="146.8" y="86.4">14.0</text>
<text x="148.7" y="89.6">0.3</text>
<text x="154.2" y="86.4">0.551</text>
<text x="31.7" y="93.1">4.7 0.184</text>
<text x="85.3" y="93.1">4.3</text>
<text x="91.1" y="93.1">0.169</text>
<text x="115.5" y="93">3.0</text>
<text x="121.3" y="93">0.118</text>
<text x="17.1" y="105.5">4.5</text>
<text x="22.9" y="105.5">0.177</text>
<text x="82.6" y="105.5">5.0</text>
<text x="88.4" y="105.5">0.197</text>
<text x="32.3" y="108.1">2.25 0.089</text>
<text x="34.2" y="111.3">0.2</text>
<text x="27.4" y="120">2.0 0.079</text>
<text x="94" y="118.5">1.00 0.039</text>
<text x="115.5" y="118.4">2.5 0.098</text>
<text x="29.3" y="123.1">0.3</text>
<text x="94" y="121.7">(TYP)</text>
<text x="115.9" y="124.3">3.5</text>
<text x="121.3" y="124.3">0.138</text>
<text x="157" y="125">(5 PLCS)</text>
<text x="157" y="121.9">0.80</text>
<text x="164.4" y="121.9">0.031</text>
<text x="40.3" y="126.4">3.6 0.142</text>
<text x="78.3" y="126.4">6.00 0.236</text>
<text x="25.6" y="140.4">1.30</text>
<text x="32.5" y="140.4">0.051</text>
<text x="147.5" y="138.9">7.9 0.311</text>
<text x="149.4" y="142">0.3</text>
<text x="23.3" y="146.6">4.50</text>
<text x="30.2" y="146.6">0.177</text>
<text x="54.1" y="146.8">11.0 0.433</text>
<text x="122.9" y="146.7">2.9 0.114</text>
<text x="124.8" y="149.9">0.3</text>
<text x="175.9" y="149.9">(2 PLCS)</text>
<text x="178.9" y="146.7">1.000 0.039</text>
<text x="51.8" y="154.6">1</text>
<text x="147.9" y="155.2">4</text>
<text x="161.9" y="155.5">2</text>
<text x="20.5" y="159.3">4.80 0.189</text>
<text x="75.4" y="161.7">3</text>
<text x="88.2" y="158.4">3.20 0.126</text>
<text x="117" y="159.5">4.5 0.177</text>
<text x="171.2" y="161.5">5</text>
<text x="184.9" y="160.8">3.6 0.142</text>
<text x="20.5" y="172.7">4.50 0.177</text>
<text x="75.4" y="171.3">5</text>
<text x="88.2" y="171.9">3.60 0.142</text>
<text x="114.7" y="173.5">4.8 0.189</text>
<text x="171.2" y="171.1">3</text>
<text x="184" y="173.5">3.2 0.126</text>
<text x="52.6" y="176.9">4</text>
<text x="67.4" y="174.4">2</text>
<text x="123.3" y="177.9">1.0</text>
<text x="128.7" y="177.9">0.039</text>
<text x="149.8" y="178.8">1</text>
<text x="20.2" y="182.4">PCB Edge</text>
<text x="85.1" y="186">1.10 0.043</text>
<text x="150" y="183.5">11.0 0.433</text>
<text x="27.1" y="186">2.90 0.114</text>
<text x="50" y="191.4">7.90 0.311</text>
<text x="82.1" y="189.1">(7 PLCS)</text>
<text x="151.9" y="186.7">0.3</text>
<text x="50.9" y="197.7">PCB LAYOUT</text>
<text x="31.2" y="203.8">NOTE: Tolerance for PCB Layout is ± 0.05mm</text>
<text x="52.9" y="200.5">TOP VIEW</text>
<text x="121.5" y="201">Model No.</text>
<text x="144.9" y="201">SJ-43514</text>
<text x="172" y="201">SJ-43515TS</text>
<text x="162.4" y="205.7">4</text>
<text x="162.4" y="209.7">2</text>
<text x="190.9" y="205.7">4</text>
<text x="190.9" y="209.7">2</text>
<text x="190.8" y="213.5">5</text>
<text x="121.3" y="216.2">Schematic</text>
<text x="162.4" y="217.6">3</text>
<text x="190.9" y="217.6">3</text>
<text x="162.4" y="225.6">1</text>
<text x="190.9" y="225.6">1</text>
<text x="126.1" y="231.3">PIN</text>
<text x="127.7" y="236.3">1</text>
<text x="147.1" y="236.3">sleeve</text>
<text x="176" y="236.3">sleeve</text>
<text x="63.4" y="245.8">14</text>
<text x="127.7" y="241.3">2</text>
<text x="149.8" y="241.3">tip</text>
<text x="178.7" y="241.3">tip</text>
<text x="47.4" y="251.4">Ø 3.5 MATING PLUG</text>
<text x="127.7" y="246.2">3</text>
<text x="127.7" y="251.2">4</text>
<text x="147.5" y="246.2">ring 1</text>
<text x="147.5" y="251.2">ring 2</text>
<text x="176.4" y="246.2">ring 1</text>
<text x="176.4" y="251.2">ring 2</text>
<text x="127.7" y="256.2">5</text>
<text x="149.7" y="256.2">NP</text>
<text x="173.7" y="256.2">tip switch</text>
<text x="102.2" y="269">cui.com</text>
</g>
</svg>
